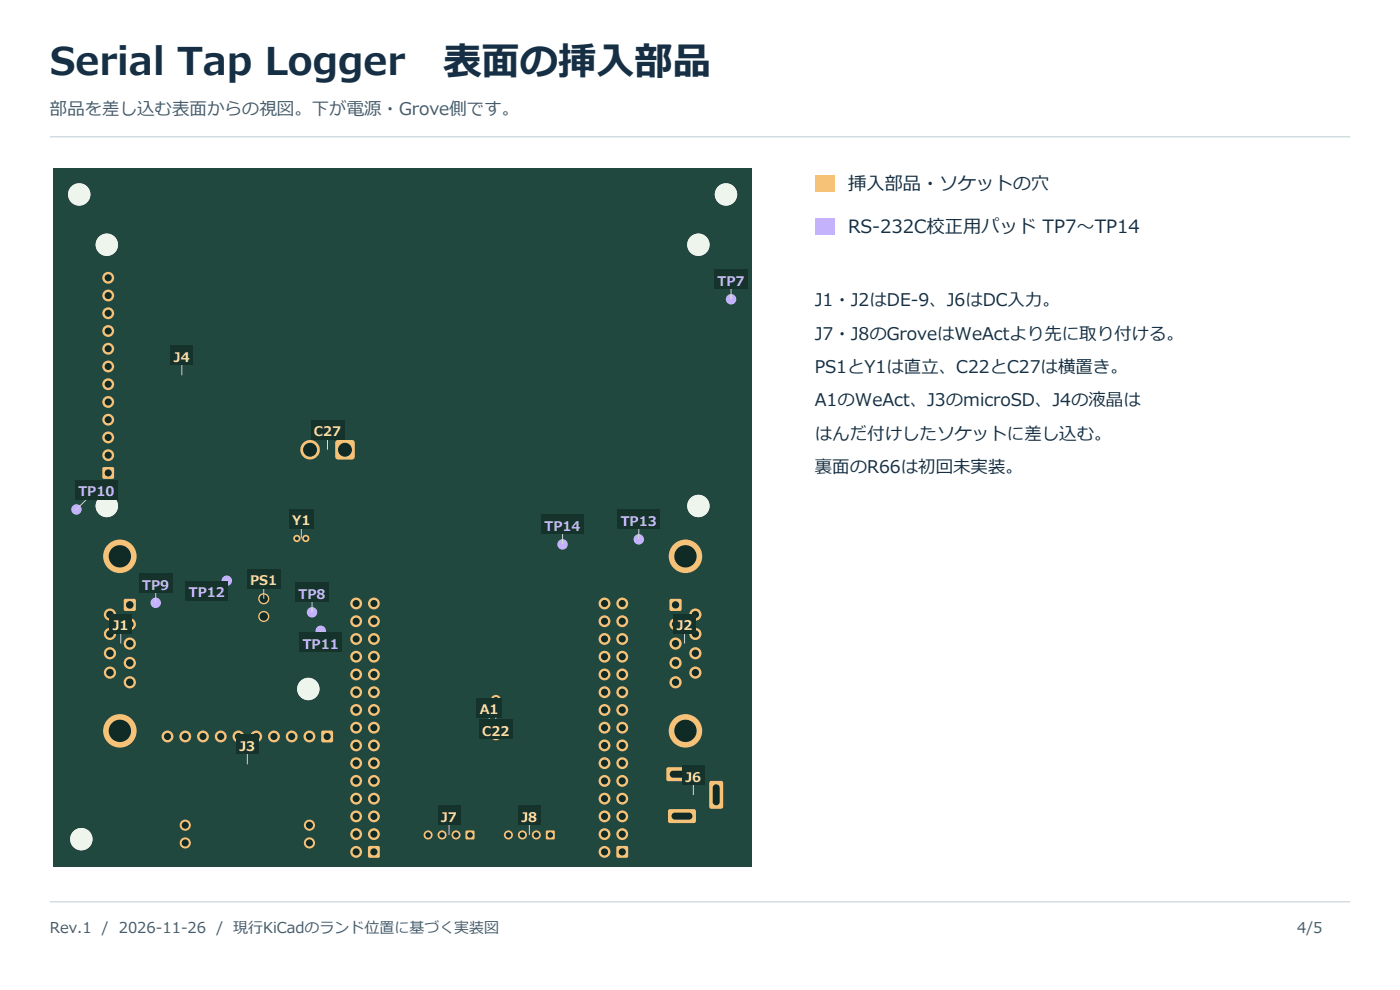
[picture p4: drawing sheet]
<svg xmlns="http://www.w3.org/2000/svg" width="297mm" height="210mm" viewBox="0 0 297 210" stroke-linecap="round" stroke-linejoin="round" font-family="sans-serif">
<path d="M10.6 29h275.9M10.6 191.3h275.9" fill="none" stroke="#bdcdd3" stroke-width=".21"/>
<path d="M11.3 35.7h148.2v148.2h-148.2z" fill-rule="evenodd" fill="#21483e"/>
<g fill="#c4b3fc">
<circle cx="135.5" cy="114.4" r="1.11"/>
<circle cx="48.1" cy="123.2" r="1.11"/>
<circle cx="155.1" cy="63.5" r="1.11"/>
</g>
<path d="M130.8 179.6l.3-.2 2 .1 .2 .3-.1 2-.3 .2-2-.1-.2-.3z" fill-rule="evenodd" fill="#f5c277"/>
<circle cx="132" cy="180.7" r=".76" fill="#102b25"/>
<circle cx="128.2" cy="180.7" r="1.26" fill="#f5c277"/>
<circle cx="128.2" cy="180.7" r=".76" fill="#102b25"/>
<circle cx="132" cy="176.9" r="1.26" fill="#f5c277"/>
<circle cx="132" cy="176.9" r=".76" fill="#102b25"/>
<circle cx="128.2" cy="176.9" r="1.26" fill="#f5c277"/>
<circle cx="128.2" cy="176.9" r=".76" fill="#102b25"/>
<circle cx="132" cy="173.2" r="1.26" fill="#f5c277"/>
<circle cx="132" cy="173.2" r=".76" fill="#102b25"/>
<circle cx="128.2" cy="173.2" r="1.26" fill="#f5c277"/>
<circle cx="128.2" cy="173.2" r=".76" fill="#102b25"/>
<circle cx="132" cy="169.4" r="1.26" fill="#f5c277"/>
<circle cx="132" cy="169.4" r=".76" fill="#102b25"/>
<circle cx="128.2" cy="169.4" r="1.26" fill="#f5c277"/>
<circle cx="128.2" cy="169.4" r=".76" fill="#102b25"/>
<circle cx="132" cy="165.6" r="1.26" fill="#f5c277"/>
<circle cx="132" cy="165.6" r=".76" fill="#102b25"/>
<circle cx="128.2" cy="165.6" r="1.26" fill="#f5c277"/>
<circle cx="128.2" cy="165.6" r=".76" fill="#102b25"/>
<circle cx="132" cy="161.9" r="1.26" fill="#f5c277"/>
<circle cx="132" cy="161.9" r=".76" fill="#102b25"/>
<circle cx="128.2" cy="161.9" r="1.26" fill="#f5c277"/>
<circle cx="128.2" cy="161.9" r=".76" fill="#102b25"/>
<circle cx="132" cy="158.1" r="1.26" fill="#f5c277"/>
<circle cx="132" cy="158.1" r=".76" fill="#102b25"/>
<circle cx="128.2" cy="158.1" r="1.26" fill="#f5c277"/>
<circle cx="128.2" cy="158.1" r=".76" fill="#102b25"/>
<circle cx="132" cy="154.4" r="1.26" fill="#f5c277"/>
<circle cx="132" cy="154.4" r=".76" fill="#102b25"/>
<circle cx="128.2" cy="154.4" r="1.26" fill="#f5c277"/>
<circle cx="128.2" cy="154.4" r=".76" fill="#102b25"/>
<circle cx="132" cy="150.6" r="1.26" fill="#f5c277"/>
<circle cx="132" cy="150.6" r=".76" fill="#102b25"/>
<circle cx="128.2" cy="150.6" r="1.26" fill="#f5c277"/>
<circle cx="128.2" cy="150.6" r=".76" fill="#102b25"/>
<circle cx="132" cy="146.8" r="1.26" fill="#f5c277"/>
<circle cx="132" cy="146.8" r=".76" fill="#102b25"/>
<circle cx="128.2" cy="146.8" r="1.26" fill="#f5c277"/>
<circle cx="128.2" cy="146.8" r=".76" fill="#102b25"/>
<circle cx="132" cy="143.1" r="1.26" fill="#f5c277"/>
<circle cx="132" cy="143.1" r=".76" fill="#102b25"/>
<circle cx="128.2" cy="143.1" r="1.26" fill="#f5c277"/>
<circle cx="128.2" cy="143.1" r=".76" fill="#102b25"/>
<circle cx="132" cy="139.3" r="1.26" fill="#f5c277"/>
<circle cx="132" cy="139.3" r=".76" fill="#102b25"/>
<circle cx="128.2" cy="139.3" r="1.26" fill="#f5c277"/>
<circle cx="128.2" cy="139.3" r=".76" fill="#102b25"/>
<circle cx="132" cy="135.5" r="1.26" fill="#f5c277"/>
<circle cx="132" cy="135.5" r=".76" fill="#102b25"/>
<circle cx="128.2" cy="135.5" r="1.26" fill="#f5c277"/>
<circle cx="128.2" cy="135.5" r=".76" fill="#102b25"/>
<circle cx="132" cy="131.8" r="1.26" fill="#f5c277"/>
<circle cx="132" cy="131.8" r=".76" fill="#102b25"/>
<circle cx="128.2" cy="131.8" r="1.26" fill="#f5c277"/>
<circle cx="128.2" cy="131.8" r=".76" fill="#102b25"/>
<circle cx="132" cy="128" r="1.26" fill="#f5c277"/>
<circle cx="132" cy="128" r=".76" fill="#102b25"/>
<circle cx="128.2" cy="128" r="1.26" fill="#f5c277"/>
<circle cx="128.2" cy="128" r=".76" fill="#102b25"/>
<path d="M78.1 179.6l.3-.2 2 .1 .2 .3-.1 2-.3 .2-2-.1-.1-.3z" fill-rule="evenodd" fill="#f5c277"/>
<circle cx="79.3" cy="180.7" r=".76" fill="#102b25"/>
<circle cx="75.6" cy="180.7" r="1.26" fill="#f5c277"/>
<circle cx="75.6" cy="180.7" r=".76" fill="#102b25"/>
<circle cx="79.3" cy="176.9" r="1.26" fill="#f5c277"/>
<circle cx="79.3" cy="176.9" r=".76" fill="#102b25"/>
<circle cx="75.6" cy="176.9" r="1.26" fill="#f5c277"/>
<circle cx="75.6" cy="176.9" r=".76" fill="#102b25"/>
<circle cx="79.3" cy="173.2" r="1.26" fill="#f5c277"/>
<circle cx="79.3" cy="173.2" r=".76" fill="#102b25"/>
<circle cx="75.6" cy="173.2" r="1.26" fill="#f5c277"/>
<circle cx="75.6" cy="173.2" r=".76" fill="#102b25"/>
<circle cx="79.3" cy="169.4" r="1.26" fill="#f5c277"/>
<circle cx="79.3" cy="169.4" r=".76" fill="#102b25"/>
<circle cx="75.6" cy="169.4" r="1.26" fill="#f5c277"/>
<circle cx="75.6" cy="169.4" r=".76" fill="#102b25"/>
<circle cx="79.3" cy="165.6" r="1.26" fill="#f5c277"/>
<circle cx="79.3" cy="165.6" r=".76" fill="#102b25"/>
<circle cx="75.6" cy="165.6" r="1.26" fill="#f5c277"/>
<circle cx="75.6" cy="165.6" r=".76" fill="#102b25"/>
<circle cx="79.3" cy="161.9" r="1.26" fill="#f5c277"/>
<circle cx="79.3" cy="161.9" r=".76" fill="#102b25"/>
<circle cx="75.6" cy="161.9" r="1.26" fill="#f5c277"/>
<circle cx="75.6" cy="161.9" r=".76" fill="#102b25"/>
<circle cx="79.3" cy="158.1" r="1.26" fill="#f5c277"/>
<circle cx="79.3" cy="158.1" r=".76" fill="#102b25"/>
<circle cx="75.6" cy="158.1" r="1.26" fill="#f5c277"/>
<circle cx="75.6" cy="158.1" r=".76" fill="#102b25"/>
<circle cx="79.3" cy="154.4" r="1.26" fill="#f5c277"/>
<circle cx="79.3" cy="154.4" r=".76" fill="#102b25"/>
<circle cx="75.6" cy="154.4" r="1.26" fill="#f5c277"/>
<circle cx="75.6" cy="154.4" r=".76" fill="#102b25"/>
<circle cx="79.3" cy="150.6" r="1.26" fill="#f5c277"/>
<circle cx="79.3" cy="150.6" r=".76" fill="#102b25"/>
<circle cx="75.6" cy="150.6" r="1.26" fill="#f5c277"/>
<circle cx="75.6" cy="150.6" r=".76" fill="#102b25"/>
<circle cx="79.3" cy="146.8" r="1.26" fill="#f5c277"/>
<circle cx="79.3" cy="146.8" r=".76" fill="#102b25"/>
<circle cx="75.6" cy="146.8" r="1.26" fill="#f5c277"/>
<circle cx="75.6" cy="146.8" r=".76" fill="#102b25"/>
<circle cx="79.3" cy="143.1" r="1.26" fill="#f5c277"/>
<circle cx="79.3" cy="143.1" r=".76" fill="#102b25"/>
<circle cx="75.6" cy="143.1" r="1.26" fill="#f5c277"/>
<circle cx="75.6" cy="143.1" r=".76" fill="#102b25"/>
<circle cx="79.3" cy="139.3" r="1.26" fill="#f5c277"/>
<circle cx="79.3" cy="139.3" r=".76" fill="#102b25"/>
<circle cx="75.6" cy="139.3" r="1.26" fill="#f5c277"/>
<circle cx="75.6" cy="139.3" r=".76" fill="#102b25"/>
<circle cx="79.3" cy="135.5" r="1.26" fill="#f5c277"/>
<circle cx="79.3" cy="135.5" r=".76" fill="#102b25"/>
<circle cx="75.6" cy="135.5" r="1.26" fill="#f5c277"/>
<circle cx="75.6" cy="135.5" r=".76" fill="#102b25"/>
<circle cx="79.3" cy="131.8" r="1.26" fill="#f5c277"/>
<circle cx="79.3" cy="131.8" r=".76" fill="#102b25"/>
<circle cx="75.6" cy="131.8" r="1.26" fill="#f5c277"/>
<circle cx="75.6" cy="131.8" r=".76" fill="#102b25"/>
<circle cx="79.3" cy="128" r="1.26" fill="#f5c277"/>
<circle cx="79.3" cy="128" r=".76" fill="#102b25"/>
<circle cx="75.6" cy="128" r="1.26" fill="#f5c277"/>
<circle cx="75.6" cy="128" r=".76" fill="#102b25"/>
<circle cx="64.9" cy="114.2" r=".78" fill="#f5c277"/>
<circle cx="64.9" cy="114.2" r=".41" fill="#102b25"/>
<circle cx="63" cy="114.2" r=".78" fill="#f5c277"/>
<circle cx="63" cy="114.2" r=".41" fill="#102b25"/>
<circle cx="66.2" cy="129.9" r="1.11" fill="#c4b3fc"/>
<path d="M141.5 162.8h6.3l.2 .4v2.3l-.4 .2h-6.1l-.2-.4v-2.1z" fill-rule="evenodd" fill="#f5c277"/>
<path d="M142.3 163.7l.5-.2h3.7a.74 .74 0 0 1 .8 .7 .74 .74 0 0 1-.8 .8h-3.7a.74 .74 0 0 1-.7-.5 .74 .74 0 0 1 .2-.8z" fill-rule="evenodd" fill="#102b25"/>
<path d="M141.9 171.7h5.5l.2 .3v2.4l-.4 .2-5.3-.1-.2-.3v-2.2z" fill-rule="evenodd" fill="#f5c277"/>
<path d="M142.7 172.6l.5-.2h3a.74 .74 0 0 1 .7 .7 .74 .74 0 0 1-.7 .8h-3a.74 .74 0 0 1-.7-.5 .74 .74 0 0 1 .2-.8z" fill-rule="evenodd" fill="#102b25"/>
<path d="M150.5 165.8l.4-.2h2.1l.4 .2v5.3l-.2 .4-2.3 .1-.4-.2z" fill-rule="evenodd" fill="#f5c277"/>
<path d="M151.4 166.6l.6-.2a.73 .73 0 0 1 .7 .7v3a.74 .74 0 0 1-.8 .7 .74 .74 0 0 1-.7-.7v-3z" fill-rule="evenodd" fill="#102b25"/>
<circle cx="33" cy="127.9" r="1.11" fill="#c4b3fc"/>
<circle cx="56" cy="130.8" r="1.19" fill="#f5c277"/>
<circle cx="56" cy="130.8" r=".89" fill="#102b25"/>
<circle cx="56" cy="127" r="1.19" fill="#f5c277"/>
<circle cx="56" cy="127" r=".89" fill="#102b25"/>
<circle cx="56" cy="123.2" r="1.19" fill="#f5c277"/>
<circle cx="56" cy="123.2" r=".89" fill="#102b25"/>
<path d="M26.3 127.2l.3-.2 2.1 .1 .1 .3v2l-.3 .2h-2.1l-.2-.4z" fill-rule="evenodd" fill="#f5c277"/>
<circle cx="27.5" cy="128.3" r=".81" fill="#102b25"/>
<circle cx="27.5" cy="132.4" r="1.3" fill="#f5c277"/>
<circle cx="27.5" cy="132.4" r=".81" fill="#102b25"/>
<circle cx="27.5" cy="136.5" r="1.3" fill="#f5c277"/>
<circle cx="27.5" cy="136.5" r=".81" fill="#102b25"/>
<circle cx="27.5" cy="140.6" r="1.3" fill="#f5c277"/>
<circle cx="27.5" cy="140.6" r=".81" fill="#102b25"/>
<circle cx="27.5" cy="144.7" r="1.3" fill="#f5c277"/>
<circle cx="27.5" cy="144.7" r=".81" fill="#102b25"/>
<circle cx="23.3" cy="130.4" r="1.3" fill="#f5c277"/>
<circle cx="23.3" cy="130.4" r=".81" fill="#102b25"/>
<circle cx="23.3" cy="134.5" r="1.3" fill="#f5c277"/>
<circle cx="23.3" cy="134.5" r=".81" fill="#102b25"/>
<circle cx="23.3" cy="138.6" r="1.3" fill="#f5c277"/>
<circle cx="23.3" cy="138.6" r=".81" fill="#102b25"/>
<circle cx="23.3" cy="142.7" r="1.3" fill="#f5c277"/>
<circle cx="23.3" cy="142.7" r=".81" fill="#102b25"/>
<circle cx="25.4" cy="155" r="3.6" fill="#f5c277"/>
<circle cx="25.4" cy="155" r="2.37" fill="#102b25"/>
<circle cx="25.4" cy="118" r="3.6" fill="#f5c277"/>
<circle cx="25.4" cy="118" r="2.37" fill="#102b25"/>
<path d="M98.8 176.3l.2-.1h1.5l.2 .2-.1 1.5-.2 .2-1.5-.1-.2-.2z" fill-rule="evenodd" fill="#f5c277"/>
<circle cx="99.7" cy="177.1" r=".59" fill="#102b25"/>
<circle cx="96.7" cy="177.1" r=".96" fill="#f5c277"/>
<circle cx="96.7" cy="177.1" r=".59" fill="#102b25"/>
<circle cx="93.8" cy="177.1" r=".96" fill="#f5c277"/>
<circle cx="93.8" cy="177.1" r=".59" fill="#102b25"/>
<circle cx="90.8" cy="177.1" r=".96" fill="#f5c277"/>
<circle cx="90.8" cy="177.1" r=".59" fill="#102b25"/>
<circle cx="16.2" cy="108.1" r="1.11" fill="#c4b3fc"/>
<g fill="#edf5ed">
<circle cx="22.7" cy="51.9" r="2.37"/>
<circle cx="22.7" cy="107.3" r="2.37"/>
<circle cx="148.2" cy="51.9" r="2.37"/>
<circle cx="148.2" cy="107.3" r="2.37"/>
</g>
<path d="M21.7 99.2l.4-.1h1.9l.2 .3v2l-.3 .2-2-.1-.2-.3z" fill-rule="evenodd" fill="#f5c277"/>
<circle cx="23" cy="100.3" r=".76" fill="#102b25"/>
<circle cx="23" cy="96.6" r="1.26" fill="#f5c277"/>
<circle cx="23" cy="96.6" r=".76" fill="#102b25"/>
<circle cx="23" cy="92.8" r="1.26" fill="#f5c277"/>
<circle cx="23" cy="92.8" r=".76" fill="#102b25"/>
<circle cx="23" cy="89" r="1.26" fill="#f5c277"/>
<circle cx="23" cy="89" r=".76" fill="#102b25"/>
<circle cx="23" cy="85.3" r="1.26" fill="#f5c277"/>
<circle cx="23" cy="85.3" r=".76" fill="#102b25"/>
<circle cx="23" cy="81.5" r="1.26" fill="#f5c277"/>
<circle cx="23" cy="81.5" r=".76" fill="#102b25"/>
<circle cx="23" cy="77.7" r="1.26" fill="#f5c277"/>
<circle cx="23" cy="77.7" r=".76" fill="#102b25"/>
<circle cx="23" cy="74" r="1.26" fill="#f5c277"/>
<circle cx="23" cy="74" r=".76" fill="#102b25"/>
<circle cx="23" cy="70.2" r="1.26" fill="#f5c277"/>
<circle cx="23" cy="70.2" r=".76" fill="#102b25"/>
<circle cx="23" cy="66.4" r="1.26" fill="#f5c277"/>
<circle cx="23" cy="66.5" r=".76" fill="#102b25"/>
<circle cx="23" cy="62.7" r="1.26" fill="#f5c277"/>
<circle cx="23" cy="62.7" r=".76" fill="#102b25"/>
<circle cx="23" cy="58.9" r="1.26" fill="#f5c277"/>
<circle cx="23" cy="58.9" r=".76" fill="#102b25"/>
<circle cx="68" cy="133.8" r="1.11" fill="#c4b3fc"/>
<path d="M71.3 93.5l.4-.2h3a.58 .58 0 0 1 .6 .6v3a.58 .58 0 0 1-.6 .6h-3a.58 .58 0 0 1-.6-.6v-3z" fill-rule="evenodd" fill="#f5c277"/>
<circle cx="73.2" cy="95.4" r="1.48" fill="#102b25"/>
<circle cx="65.8" cy="95.4" r="2.07" fill="#f5c277"/>
<circle cx="65.8" cy="95.4" r="1.48" fill="#102b25"/>
<circle cx="105.2" cy="155.9" r="1.11" fill="#f5c277"/>
<circle cx="105.2" cy="155.9" r=".67" fill="#102b25"/>
<circle cx="105.2" cy="148.5" r="1.11" fill="#f5c277"/>
<circle cx="105.2" cy="148.5" r=".67" fill="#102b25"/>
<circle cx="39.3" cy="175" r="1.19" fill="#f5c277"/>
<circle cx="39.3" cy="175" r=".76" fill="#102b25"/>
<circle cx="39.3" cy="178.8" r="1.19" fill="#f5c277"/>
<circle cx="39.3" cy="178.8" r=".76" fill="#102b25"/>
<circle cx="65.6" cy="175" r="1.19" fill="#f5c277"/>
<circle cx="65.6" cy="175" r=".76" fill="#102b25"/>
<circle cx="65.6" cy="178.8" r="1.19" fill="#f5c277"/>
<circle cx="65.6" cy="178.8" r=".76" fill="#102b25"/>
<path d="M68.2 155.1l.3-.1h2l.2 .3-.1 2-.3 .2-2-.1-.2-.3z" fill-rule="evenodd" fill="#f5c277"/>
<circle cx="69.4" cy="156.2" r=".76" fill="#102b25"/>
<circle cx="65.6" cy="156.2" r="1.26" fill="#f5c277"/>
<circle cx="65.6" cy="156.2" r=".76" fill="#102b25"/>
<circle cx="61.9" cy="156.2" r="1.26" fill="#f5c277"/>
<circle cx="61.9" cy="156.2" r=".76" fill="#102b25"/>
<circle cx="58.1" cy="156.2" r="1.26" fill="#f5c277"/>
<circle cx="58.1" cy="156.2" r=".76" fill="#102b25"/>
<circle cx="54.4" cy="156.2" r="1.26" fill="#f5c277"/>
<circle cx="54.4" cy="156.2" r=".76" fill="#102b25"/>
<circle cx="50.6" cy="156.2" r="1.26" fill="#f5c277"/>
<circle cx="50.6" cy="156.2" r=".76" fill="#102b25"/>
<circle cx="46.8" cy="156.2" r="1.26" fill="#f5c277"/>
<circle cx="46.8" cy="156.2" r=".76" fill="#102b25"/>
<circle cx="43.1" cy="156.2" r="1.26" fill="#f5c277"/>
<circle cx="43.1" cy="156.2" r=".76" fill="#102b25"/>
<circle cx="39.3" cy="156.2" r="1.26" fill="#f5c277"/>
<circle cx="39.3" cy="156.2" r=".76" fill="#102b25"/>
<circle cx="35.5" cy="156.2" r="1.26" fill="#f5c277"/>
<circle cx="35.5" cy="156.2" r=".76" fill="#102b25"/>
<path d="M142.1 127.2l.3-.2 2 .1 .2 .3v2l-.4 .2h-2l-.2-.4z" fill-rule="evenodd" fill="#f5c277"/>
<circle cx="143.3" cy="128.3" r=".78" fill="#102b25"/>
<circle cx="143.3" cy="132.4" r="1.3" fill="#f5c277"/>
<circle cx="143.3" cy="132.4" r=".78" fill="#102b25"/>
<circle cx="143.3" cy="136.5" r="1.3" fill="#f5c277"/>
<circle cx="143.3" cy="136.5" r=".78" fill="#102b25"/>
<circle cx="143.3" cy="140.6" r="1.3" fill="#f5c277"/>
<circle cx="143.3" cy="140.6" r=".78" fill="#102b25"/>
<circle cx="143.3" cy="144.7" r="1.3" fill="#f5c277"/>
<circle cx="143.3" cy="144.7" r=".78" fill="#102b25"/>
<circle cx="147.5" cy="130.4" r="1.3" fill="#f5c277"/>
<circle cx="147.5" cy="130.4" r=".78" fill="#102b25"/>
<circle cx="147.5" cy="134.5" r="1.3" fill="#f5c277"/>
<circle cx="147.5" cy="134.5" r=".78" fill="#102b25"/>
<circle cx="147.5" cy="138.6" r="1.3" fill="#f5c277"/>
<circle cx="147.5" cy="138.6" r=".78" fill="#102b25"/>
<circle cx="147.5" cy="142.7" r="1.3" fill="#f5c277"/>
<circle cx="147.5" cy="142.7" r=".78" fill="#102b25"/>
<circle cx="145.4" cy="155" r="3.6" fill="#f5c277"/>
<circle cx="145.4" cy="155" r="2.37" fill="#102b25"/>
<circle cx="145.4" cy="118" r="3.6" fill="#f5c277"/>
<circle cx="145.4" cy="118" r="2.37" fill="#102b25"/>
<path d="M115.8 176.3l.3-.1h1.5l.1 .2v1.5l-.3 .2-1.5-.1-.1-.2z" fill-rule="evenodd" fill="#f5c277"/>
<circle cx="116.7" cy="177.1" r=".59" fill="#102b25"/>
<circle cx="113.8" cy="177.1" r=".96" fill="#f5c277"/>
<circle cx="113.8" cy="177.1" r=".59" fill="#102b25"/>
<circle cx="110.8" cy="177.1" r=".96" fill="#f5c277"/>
<circle cx="110.8" cy="177.1" r=".59" fill="#102b25"/>
<circle cx="107.9" cy="177.1" r=".96" fill="#f5c277"/>
<circle cx="107.9" cy="177.1" r=".59" fill="#102b25"/>
<circle cx="119.3" cy="115.5" r="1.11" fill="#c4b3fc"/>
<g fill="#edf5ed">
<circle cx="154" cy="41.2" r="2.37"/>
<circle cx="17.3" cy="178" r="2.37"/>
<circle cx="65.4" cy="146.1" r="2.37"/>
<circle cx="16.8" cy="41.2" r="2.37"/>
</g>
<path d="M25.6 132.3v4.2" fill="none" stroke="#ccdecf" stroke-width=".21"/>
<path d="M23.2 130.2h4.8v4.2h-4.8z" fill-rule="evenodd" fill="#15332a"/>
<path d="M145.2 132.3v4.2" fill="none" stroke="#ccdecf" stroke-width=".21"/>
<path d="M142.8 130.2h4.8v4.2h-4.8z" fill-rule="evenodd" fill="#15332a"/>
<path d="M52.5 157.9v4.2" fill="none" stroke="#ccdecf" stroke-width=".21"/>
<path d="M50.1 155.8h4.7v4.2h-4.7z" fill-rule="evenodd" fill="#15332a"/>
<path d="M38.6 75.4v4.2" fill="none" stroke="#ccdecf" stroke-width=".21"/>
<path d="M36.2 73.3h4.7v4.2h-4.7z" fill-rule="evenodd" fill="#15332a"/>
<path d="M147.1 164.4v4.2" fill="none" stroke="#ccdecf" stroke-width=".21"/>
<path d="M144.7 162.3h4.8v4.2h-4.8z" fill-rule="evenodd" fill="#15332a"/>
<path d="M95.3 172.9v4.2" fill="none" stroke="#ccdecf" stroke-width=".21"/>
<path d="M92.9 170.8h4.7v4.2h-4.7z" fill-rule="evenodd" fill="#15332a"/>
<path d="M112.3 172.9v4.2" fill="none" stroke="#ccdecf" stroke-width=".21"/>
<path d="M109.9 170.8h4.8v4.2h-4.8z" fill-rule="evenodd" fill="#15332a"/>
<path d="M103.8 150.1v4.3" fill="none" stroke="#ccdecf" stroke-width=".21"/>
<path d="M101.1 148h5.4v4.2h-5.4z" fill-rule="evenodd" fill="#15332a"/>
<path d="M56 122.8v4.2" fill="none" stroke="#ccdecf" stroke-width=".21"/>
<path d="M52.4 120.7h7.1v4.2h-7.1z" fill-rule="evenodd" fill="#15332a"/>
<path d="M63.9 110v4.2" fill="none" stroke="#ccdecf" stroke-width=".21"/>
<path d="M61.3 107.9h5.3v4.2h-5.3z" fill-rule="evenodd" fill="#15332a"/>
<path d="M105.2 152.2v2.5" fill="none" stroke="#ccdecf" stroke-width=".21"/>
<path d="M101.6 152.6h7.2v4.2h-7.2z" fill-rule="evenodd" fill="#15332a"/>
<path d="M69.5 91.2v4.2" fill="none" stroke="#ccdecf" stroke-width=".21"/>
<path d="M65.9 89.1h7.2v4.2h-7.2z" fill-rule="evenodd" fill="#15332a"/>
<path d="M155.1 59.2v4.3" fill="none" stroke="#ccdecf" stroke-width=".21"/>
<path d="M151.5 57.1h7.2v4.3h-7.2z" fill-rule="evenodd" fill="#15332a"/>
<path d="M66.2 125.6v4.3" fill="none" stroke="#ccdecf" stroke-width=".21"/>
<path d="M62.6 123.5h7.2v4.3h-7.2z" fill-rule="evenodd" fill="#15332a"/>
<path d="M33 123.6v4.3" fill="none" stroke="#ccdecf" stroke-width=".21"/>
<path d="M29.5 121.5h7.1v4.3h-7.1z" fill-rule="evenodd" fill="#15332a"/>
<path d="M20.4 103.8l-4.2 4.3" fill="none" stroke="#ccdecf" stroke-width=".21"/>
<path d="M15.9 101.7h9.1v4.3h-9.1z" fill-rule="evenodd" fill="#15332a"/>
<path d="M68 133.8v2.5" fill="none" stroke="#ccdecf" stroke-width=".21"/>
<path d="M63.5 134.2h9.1v4.2h-9.1z" fill-rule="evenodd" fill="#15332a"/>
<path d="M48.1 123.2l-4.2 2.1" fill="none" stroke="#ccdecf" stroke-width=".21"/>
<path d="M39.4 123.2h9v4.2h-9z" fill-rule="evenodd" fill="#15332a"/>
<path d="M135.5 110.2v4.2" fill="none" stroke="#ccdecf" stroke-width=".21"/>
<path d="M131 108.1h9v4.2h-9z" fill-rule="evenodd" fill="#15332a"/>
<path d="M119.3 111.2v4.3" fill="none" stroke="#ccdecf" stroke-width=".21"/>
<path d="M114.8 109.1h9.1v4.3h-9.1z" fill-rule="evenodd" fill="#15332a"/>
<path d="M172.9 37.1h4.2v3.6h-4.2z" fill-rule="evenodd" fill="#f5c277"/>
<path d="M172.9 46.3h4.2v3.5h-4.2z" fill-rule="evenodd" fill="#c4b3fc"/>
<g font-size="8.1" fill="#172f45">
<text x="10.6" y="16">Serial Tap Logger</text>
<text x="94.1" y="16">表面の挿入部品</text>
</g>
<g font-size="3.9" fill="#172f45">
<text x="179.9" y="40.3">挿入部品・ソケットの穴</text>
<text x="179.9" y="49.5">RS-232C校正用パッド TP7～TP14</text>
</g>
<text font-size="3.7" fill="#435b6b" x="10.6" y="24.4">部品を差し込む表面からの視図。下が電源・Grove側です。</text>
<g font-size="3.7" fill="#172f45">
<text x="172.9" y="65">J1・J2はDE-9、J6はDC入力。</text>
<text x="172.9" y="72.1">J7・J8のGroveはWeActより先に取り付ける。</text>
<text x="172.9" y="79.1">PS1とY1は直立、C22とC27は横置き。</text>
<text x="172.9" y="86.2">A1のWeAct、J3のmicroSD、J4の液晶は</text>
<text x="172.9" y="93.2">はんだ付けしたソケットに差し込む。</text>
<text x="172.9" y="100.3">裏面のR66は初回未実装。</text>
</g>
<g font-size="3.2" fill="#435b6b">
<text x="10.6" y="198">Rev.1 / 2026-11-26 / 現行KiCadのランド位置に基づく実装図</text>
<text x="275.2" y="198">4/5</text>
</g>
<g font-size="2.8" fill="#c4b3fc">
<text x="152.2" y="60.7">TP7</text>
<text x="16.6" y="105.2">TP10</text>
<text x="115.5" y="112.7">TP14</text>
<text x="131.7" y="111.6">TP13</text>
<text x="30.2" y="125">TP9</text>
<text x="40.1" y="126.7">TP12</text>
<text x="63.3" y="127.1">TP8</text>
<text x="64.2" y="137.7">TP11</text>
</g>
<g font-size="2.8" fill="#f8e1a5">
<text x="36.9" y="76.8">J4</text>
<text x="66.6" y="92.6">C27</text>
<text x="62" y="111.4">Y1</text>
<text x="53.1" y="124.2">PS1</text>
<text x="24" y="133.7">J1</text>
<text x="143.6" y="133.7">J2</text>
<text x="101.8" y="151.5">A1</text>
<text x="50.8" y="159.3">J3</text>
<text x="102.3" y="156.1">C22</text>
<text x="145.4" y="165.8">J6</text>
<text x="93.6" y="174.3">J7</text>
<text x="110.6" y="174.3">J8</text>
</g>
</svg>
